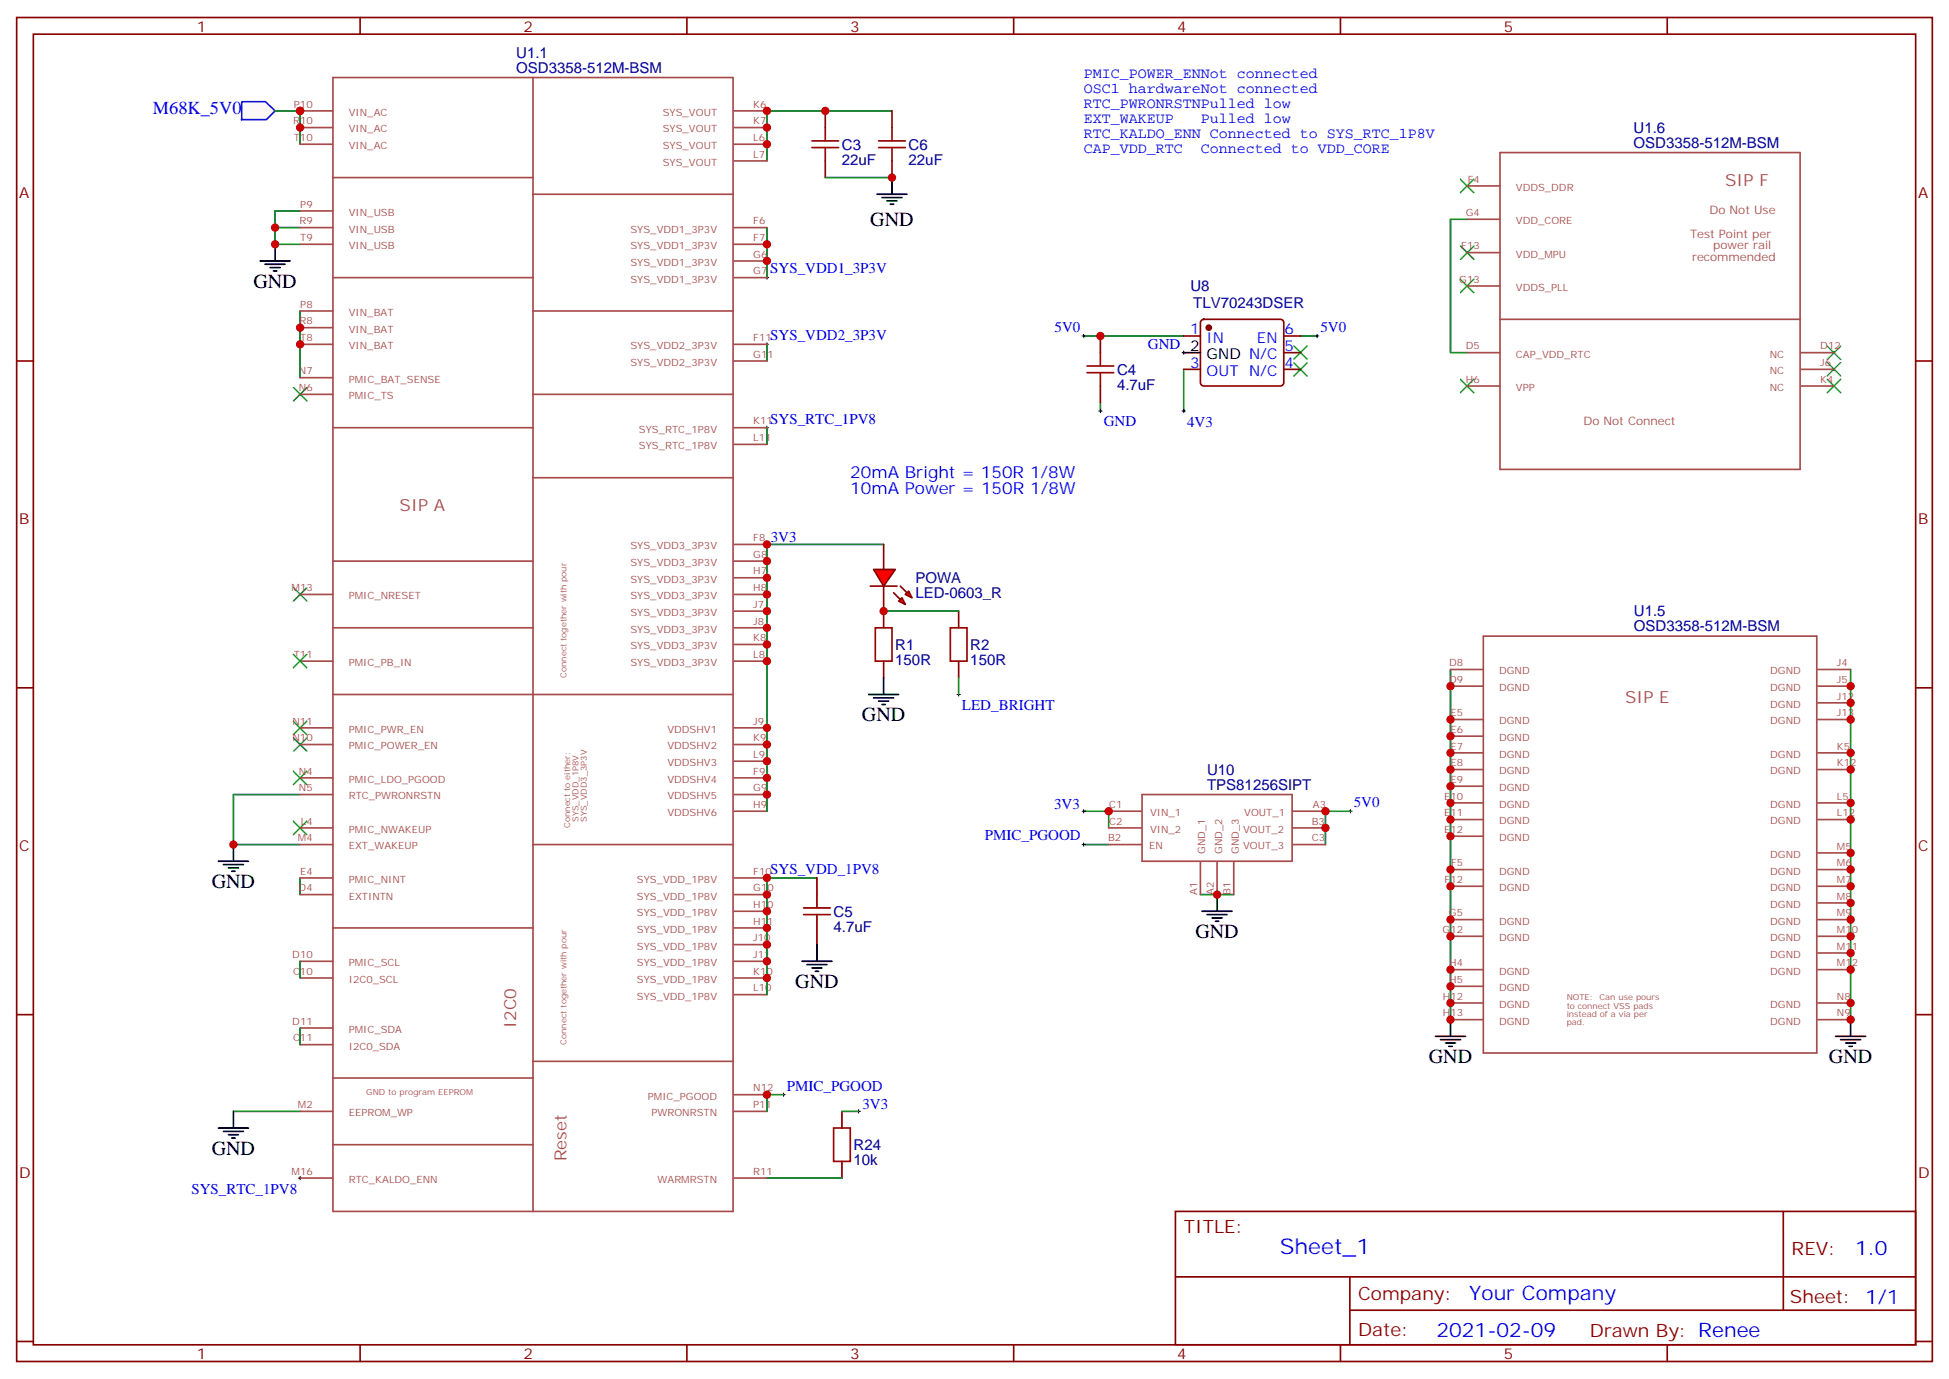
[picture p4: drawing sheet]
<svg xmlns="http://www.w3.org/2000/svg" width="412mm" height="292mm" viewBox="0 0 412 292" stroke-linecap="round" stroke-linejoin="round" font-family="sans-serif">
<g fill="none" stroke="#870000" stroke-width=".35">
<path d="M3.5 3.7h405.4v284.3h-405.4zM7.1 7.2h398.2v277.3h-398.2zM76.2 3.7v3.5M145.3 3.7v3.5M214.5 3.7v3.5M283.6 3.7v3.5M352.8 3.7v3.5M3.5 76.4h3.6M405.3 76.4h3.6M3.5 145.5h3.6M405.3 145.5h3.6M3.5 214.7h3.6"/>
<path d="M405.3 214.7h3.6M248.7 256.3h156.6v28.2h-156.6zM377.3 256.3v20.9M248.7 270.1h156.5M285.6 277.2h119.6M285.6 270.1v14.2M3.5 283.8h3.6M76.2 284.5v3.5M145.3 284.5v3.5M214.5 284.5v3.5M283.6 284.5v3.5M352.8 284.5v3.5"/>
<path d="M405.3 283.8h3.6"/>
</g>
<path d="M58.2 48.2h5.3M63.5 44.6h-5.3v7.1h5.3M310.4 46.4h-3.5v28.2h3.5M306.9 141.6v74.1M391.6 141.6v74.1" fill="none" stroke="#008700" stroke-width=".35"/>
<g fill="none" stroke="#3c3" stroke-width=".35">
<path d="M309 37.9l2.9 2.8M311.9 37.9l-2.9 2.8M309 59.1l2.9 2.8M309 52l2.9 2.9M311.9 59.1l-2.9 2.8M311.9 52l-2.9 2.9M386.6 76.7l2.9 2.9M386.6 73.2l2.9 2.8M389.5 76.7l-2.9 2.9M389.5 73.2l-2.9 2.8M309 80.3l2.9 2.8M311.9 80.3l-2.9 2.8"/>
<path d="M386.6 80.3l2.9 2.8M389.5 80.3l-2.9 2.8M62.1 156.1l2.8 2.8M62.1 152.6l2.8 2.8M64.9 156.1l-2.8 2.8M64.9 152.6l-2.8 2.8M62.1 173.7l2.8 2.9M62.1 163.2l2.8 2.8M64.9 173.7l-2.8 2.9M64.9 163.2l-2.8 2.8"/>
</g>
<g fill="none" stroke="#a64a4a" stroke-width=".35">
<path d="M310.4 39.3h7M317.4 32.3h63.5v67h-63.5zM310.4 46.4h7M310.4 53.4h7M310.4 74.6h7M310.4 60.5h7M317.4 67.6h63.5M381.1 74.6h7M381.1 78.1h7M310.4 81.7h7M381.1 81.7h7M313.9 134.6h70.5v88.2h-70.5z"/>
<path d="M306.9 141.6h7M306.9 145.2h7M306.9 152.2h7M306.9 155.8h7M306.9 159.3h7M384.6 141.6h7M384.6 145.2h7M384.6 152.2h7M384.6 159.3h7M384.6 148.7h7M306.9 162.8h7M306.9 166.3h7"/>
<path d="M306.9 169.9h7M306.9 173.4h7M306.9 176.9h7M384.6 162.8h7M384.6 169.9h7M384.6 173.4h7M306.9 184h7M306.9 187.5h7M306.9 194.6h7M306.9 198.1h7M384.6 184h7M384.6 187.5h7"/>
<path d="M384.6 194.6h7M384.6 198.1h7M384.6 180.4h7M384.6 191h7M306.9 205.1h7M306.9 208.7h7M306.9 212.2h7M306.9 215.7h7M384.6 205.1h7M384.6 212.2h7M384.6 215.7h7M384.6 201.6h7"/>
</g>
<path d="M303.7 219.3h6.4M304.8 220h4.2M306.9 215.7v3.6M388.4 219.3h6.4M389.5 220h4.2M391.6 215.7v3.6M305.9 220.7h2.1M306.6 221.4h.7M390.5 220.7h2.1M391.2 221.4h.7" fill="none" stroke="#000" stroke-width=".35"/>
<path d="M165.5 231.6h.7M165.8 231.2v.8M181.3 235.1h.7M181.7 234.8v.7" fill="none" stroke="#000" stroke-width=".21"/>
<path d="M51.2 21.5h5l2 2-1.8 1.8h-5.3z" fill="#fff7f7" stroke="#420aff" stroke-width=".35"/>
<g fill="none" stroke="#008700" stroke-width=".35">
<path d="M58.2 23.5h5.3v7M188.7 23.5h-26.4v10.5M162.3 48.2v10.5M63.5 65.8v14.1M162.3 72.8v3.6M229.3 71.1h21.2M250.5 78.1v8.9M275.2 71.1h3.5M162.3 90.5v3.5M232.8 85.2v1.8M187 115.2h-24.7v56.4M63.5 168.1h-14.1v10.6h14.1"/>
<path d="M229.3 171.6h5.3v3.6M229.3 178.7h5.3M285.8 171.6h-5.3v7.1M63.5 185.7v3.6M172.9 185.7h-10.6v24.7M254 189.3h7.1M63.5 203.4v3.5M63.5 217.5v3.5M49.4 235.1h14.1M162.3 249.2h15.9"/>
</g>
<g fill="none" stroke="#000" stroke-width=".21">
<path d="M161.9 58.7h.7M162.3 58.4v.7M161.9 72.8h.7M162.3 72.5v.7M229 71.1h.7M229.3 70.7v.7M250.1 74.6h.7M250.5 74.3v.7M278.3 71.1h.7M278.7 70.7v.7M161.9 90.5h.7M162.3 90.1v.7"/>
<path d="M232.5 87h.7M232.8 86.6v.7M250.1 87h.7M250.5 86.6v.7M161.9 115.2h.7M162.3 114.8v.7M229 171.6h.7M229 178.7h.7M229.3 171.3v.7M229.3 178.3v.7M285.4 171.6h.7M285.8 171.3v.7"/>
<path d="M161.9 185.7h.7M162.3 185.4v.7M63.1 249.2h.8M63.5 248.9v.7"/>
</g>
<g fill="none" stroke="#000" stroke-width=".35">
<path d="M188.7 37.6v3.5M55 55.2h6.4M56.1 55.9h4.2M57.1 56.6h2.2M57.9 57.3h.7M58.2 51.7v3.5M185.6 41.1h6.3M186.6 41.8h4.3M187.7 42.5h2.1M188.4 43.2h.7M250.5 74.6h3.5M49.4 178.7v3.5"/>
<path d="M46.2 182.2h6.4M47.3 182.9h4.2M48.3 183.6h2.1M49 184.3h.7M254.4 192.8h6.3M255.4 193.5h4.2M256.5 194.2h2.1M257.2 194.9h.7M257.5 189.3v3.5M46.2 238.7h6.4M47.3 239.4h4.2M49.4 235.1v3.6"/>
<path d="M48.3 240.1h2.1M49 240.8h.7"/>
</g>
<path d="M171.8 31.2h5.6M171.8 29.8h5.6M174.6 27v2.8M174.6 31.2v2.8M230 77.4h5.7M230 78.8h5.7M232.8 74.6v2.8M232.8 78.8v2.9M176.4 238.7h3.5v7h-3.5z" fill="none" stroke="#a10000" stroke-width=".35"/>
<path d="M174.6 23.5v3.5M174.6 34v3.6M232.8 71.1v3.5M250.5 71.1h3.5M250.5 78.1h3.5M254.2 67.8l.5-.2h16.2a.71 .71 0 0 1 .7 .7v12.7a.76 .76 0 0 1-.7 .7h-16.2a.76 .76 0 0 1-.7-.7v-12.7zM271.6 71.1h3.6M271.6 78.1h3.6M271.6 74.6h3.6M232.8 81.7v3.5M178.2 235.1v3.6M178.2 245.7v3.5" fill="none" stroke="#870000" stroke-width=".35"/>
<path d="M273.8 73.2l2.8 2.8M273.8 76.7l2.8 2.9M276.6 73.2l-2.8 2.8M276.6 76.7l-2.8 2.9M62.1 82l2.8 2.8M64.9 82l-2.8 2.8M62.1 124.4l2.8 2.8M62.1 138.5l2.8 2.8M64.9 124.4l-2.8 2.8M64.9 138.5l-2.8 2.8" fill="none" stroke="#3c3" stroke-width=".35"/>
<g fill="none" stroke="#a64a4a" stroke-width=".35">
<path d="M70.4 16.4h84.7v239.9h-84.7zM112.8 16.4v239.9M63.5 23.5h6.9M63.5 27h6.9M63.5 30.5h6.9M70.4 37.6h42.4M155.3 23.5h7M155.3 27h7M155.3 30.5h7M155.3 34h7M63.5 44.6h6.9M63.5 48.2h6.9"/>
<path d="M63.5 51.7h6.9M70.4 58.7h42.4M112.8 41.1h42.3M155.3 48.2h7M155.3 51.7h7M155.3 55.2h7M155.3 58.7h7M63.5 79.9h6.9M63.5 65.8h6.9M63.5 69.3h6.9M63.5 72.8h6.9M112.8 65.8h42.3"/>
<path d="M155.3 72.8h7M155.3 76.4h7M63.5 83.4h6.9M70.4 90.5h42.4M112.8 83.4h42.3M155.3 90.5h7M155.3 94h7M70.4 118.7h42.4M112.8 101.1h42.3M155.3 115.2h7M155.3 118.7h7M63.5 139.9h6.9"/>
<path d="M63.5 125.8h6.9M70.4 132.8h42.4M155.3 139.9h7M155.3 122.2h7M155.3 125.8h7M155.3 129.3h7M155.3 132.8h7M155.3 136.3h7M63.5 154h6.9M63.5 157.5h6.9M70.4 146.9h84.7M155.3 154h7"/>
<path d="M155.3 157.5h7M63.5 164.6h6.9M63.5 175.2h6.9M63.5 178.7h6.9M63.5 168.1h6.9M112.8 178.7h42.3M155.3 164.6h7M155.3 168.1h7M155.3 161h7M155.3 171.6h7M234.6 175.2h6.9M234.6 178.7h6.9"/>
<path d="M234.6 171.6h6.9M241.7 168.1h31.7v14.1h-31.7zM273.5 175.2h7M273.5 178.7h7M273.5 171.6h7M63.5 185.7h6.9M63.5 189.3h6.9M70.4 196.3h42.4M155.3 185.7h7M155.3 189.3h7M155.3 192.8h7M155.3 196.3h7"/>
<path d="M155.3 199.8h7M254 182.3v7M257.5 182.3v7M261.1 182.3v7M63.5 206.9h6.9M63.5 203.4h6.9M63.5 217.5h6.9M155.3 206.9h7M155.3 203.4h7M155.3 210.4h7M63.5 221h6.9M63.5 235.1h6.9"/>
<path d="M70.4 228.1h42.4M112.8 224.5h42.3M155.3 231.6h7M155.3 235.1h7M63.5 249.2h6.9M70.4 242.2h42.4M155.3 249.2h7"/>
</g>
<circle cx="255.8" cy="69.3" r=".53" fill="#870000" stroke="#870000" stroke-width=".35"/>
<g fill="#f00" stroke="#870000" stroke-width=".35">
<path d="M184.9 120.5h4.5l-2.4 3.5z"/>
<path d="M184.1 124h5.7z"/>
</g>
<g fill="#870000" stroke="#870000" stroke-width=".35">
<path d="M190.5 124l1.4 1.4z"/>
<path d="M189.1 125.4l1.4 1.4z"/>
</g>
<g fill="#f00" stroke="#870000" stroke-width=".35">
<path d="M191.6 125.8l.7-.7 .7 1.4z"/>
<path d="M190.1 127.2l.8-.7 .7 1.4z"/>
</g>
<path d="M188.7 23.5v3.5M188.7 34v3.6M187 115.2v5.3M187 124v8.8M187 139.9v3.5M202.8 129.3v3.5M202.8 139.9v3.5M172.9 185.7v3.6M172.9 196.3v3.5" fill="none" stroke="#870000" stroke-width=".35"/>
<path d="M185.9 31.2h5.7M185.9 29.8h5.7M188.7 27v2.8M188.7 31.2v2.8M185.2 132.8h3.5v7.1h-3.5zM201.1 132.8h3.5v7.1h-3.5zM170 192.1h5.7M170 193.5h5.7M172.9 189.3v2.8M172.9 193.5v2.8" fill="none" stroke="#a10000" stroke-width=".35"/>
<path d="M183.8 146.9h6.3M184.9 147.6h4.2M185.9 148.3h2.1M186.6 149h.7M187 143.4v3.5M172.9 199.8v3.6M169.7 203.4h6.3M170.7 204.1h4.3M171.8 204.8h2.1M172.5 205.5h.7" fill="none" stroke="#000" stroke-width=".35"/>
<path d="M174.6 37.6h14.1M187 129.3h15.8M202.8 143.4v3.5M165.8 231.6h-3.5v3.5M178.2 235.1h3.5" fill="none" stroke="#008700" stroke-width=".35"/>
<path d="M202.5 146.9h.7M202.8 146.6v.7" fill="none" stroke="#000" stroke-width=".21"/>
<g fill="#c00">
<circle cx="391.6" cy="215.7" r=".88"/>
<circle cx="391.6" cy="145.2" r=".88"/>
<circle cx="391.6" cy="148.7" r=".88"/>
<circle cx="391.6" cy="152.2" r=".88"/>
<circle cx="391.6" cy="159.3" r=".88"/>
<circle cx="391.6" cy="162.8" r=".88"/>
<circle cx="391.6" cy="169.9" r=".88"/>
<circle cx="391.6" cy="173.4" r=".88"/>
<circle cx="391.6" cy="180.4" r=".88"/>
<circle cx="391.6" cy="184" r=".88"/>
<circle cx="391.6" cy="187.5" r=".88"/>
<circle cx="391.6" cy="191" r=".88"/>
<circle cx="391.6" cy="194.6" r=".88"/>
<circle cx="391.6" cy="198.1" r=".88"/>
<circle cx="391.6" cy="201.6" r=".88"/>
<circle cx="391.6" cy="205.1" r=".88"/>
<circle cx="391.6" cy="212.2" r=".88"/>
<circle cx="306.9" cy="212.2" r=".88"/>
<circle cx="306.9" cy="208.7" r=".88"/>
<circle cx="306.9" cy="205.1" r=".88"/>
<circle cx="306.9" cy="198.1" r=".88"/>
<circle cx="306.9" cy="194.6" r=".88"/>
<circle cx="306.9" cy="187.5" r=".88"/>
<circle cx="306.9" cy="184" r=".88"/>
<circle cx="306.9" cy="176.9" r=".88"/>
<circle cx="306.9" cy="173.4" r=".88"/>
<circle cx="306.9" cy="169.9" r=".88"/>
<circle cx="306.9" cy="166.3" r=".88"/>
<circle cx="306.9" cy="162.8" r=".88"/>
<circle cx="306.9" cy="159.3" r=".88"/>
<circle cx="306.9" cy="155.8" r=".88"/>
<circle cx="306.9" cy="152.2" r=".88"/>
<circle cx="306.9" cy="145.2" r=".88"/>
<circle cx="306.9" cy="215.7" r=".88"/>
<circle cx="58.2" cy="48.2" r=".88"/>
<circle cx="58.2" cy="51.7" r=".88"/>
<circle cx="63.5" cy="23.5" r=".88"/>
<circle cx="49.4" cy="178.7" r=".88"/>
<circle cx="162.3" cy="23.5" r=".88"/>
<circle cx="63.5" cy="72.8" r=".88"/>
<circle cx="63.5" cy="69.3" r=".88"/>
<circle cx="162.3" cy="27" r=".88"/>
<circle cx="162.3" cy="30.5" r=".88"/>
<circle cx="63.5" cy="27" r=".88"/>
<circle cx="162.3" cy="55.2" r=".88"/>
<circle cx="162.3" cy="51.7" r=".88"/>
<circle cx="162.3" cy="136.3" r=".88"/>
<circle cx="162.3" cy="132.8" r=".88"/>
<circle cx="162.3" cy="129.3" r=".88"/>
<circle cx="162.3" cy="125.8" r=".88"/>
<circle cx="162.3" cy="122.2" r=".88"/>
<circle cx="162.3" cy="118.7" r=".88"/>
<circle cx="234.6" cy="171.6" r=".88"/>
<circle cx="280.5" cy="171.6" r=".88"/>
<circle cx="280.5" cy="175.2" r=".88"/>
<circle cx="257.5" cy="189.3" r=".88"/>
<circle cx="232.8" cy="71.1" r=".88"/>
<circle cx="162.3" cy="189.3" r=".88"/>
<circle cx="162.3" cy="192.8" r=".88"/>
<circle cx="162.3" cy="196.3" r=".88"/>
<circle cx="162.3" cy="199.8" r=".88"/>
<circle cx="162.3" cy="203.4" r=".88"/>
<circle cx="162.3" cy="206.9" r=".88"/>
<circle cx="162.3" cy="168.1" r=".88"/>
<circle cx="162.3" cy="157.5" r=".88"/>
<circle cx="162.3" cy="161" r=".88"/>
<circle cx="162.3" cy="164.6" r=".88"/>
<circle cx="162.3" cy="154" r=".88"/>
<circle cx="162.3" cy="139.9" r=".88"/>
<circle cx="162.3" cy="115.2" r=".88"/>
<circle cx="162.3" cy="185.7" r=".88"/>
<circle cx="162.3" cy="231.6" r=".88"/>
<circle cx="188.7" cy="37.6" r=".88"/>
<circle cx="174.6" cy="23.5" r=".88"/>
<circle cx="187" cy="129.3" r=".88"/>
</g>
<text font-size="4.6" fill="#00f" x="270.8" y="265.3">Sheet_1</text>
<g font-size="4.2">
<text x="184.1" y="47.8">GND</text>
<text x="53.6" y="60.9">GND</text>
<text x="182.4" y="152.6">GND</text>
<text x="44.8" y="187.9">GND</text>
<text x="252.9" y="198.4">GND</text>
<text x="168.3" y="209">GND</text>
<text x="302.3" y="224.9">GND</text>
<text x="387" y="224.9">GND</text>
<text x="44.8" y="244.3">GND</text>
</g>
<g font-size="4.2" fill="#00f">
<text x="392.5" y="265.6">1.0</text>
<text x="310.9" y="275.1">Your Company</text>
<text x="304" y="282.9">2021-02-09</text>
</g>
<text font-size="3.9" fill="#00f" x="32.4" y="24.2">M68K_5V0</text>
<g font-size="3.9" fill="#800">
<text x="250.5" y="260.9">TITLE:</text>
<text x="379.1" y="265.6">REV:</text>
<text x="287.4" y="275.1">Company:</text>
<text x="378.7" y="275.7">Sheet: 1/1</text>
<text x="287.4" y="282.8">Date:</text>
<text x="336.4" y="282.8">Drawn By: Renee</text>
</g>
<g font-size="3.5" fill="#a54b4b">
<text x="365" y="39.3">SIP F</text>
<text x="84.6" y="108.1">SIP A</text>
<text x="343.8" y="148.7">SIP E</text>
<text x="109.3" y="217.5" transform="rotate(-90 109.3 217.5)">I2C0</text>
<text x="119.8" y="245.7" transform="rotate(-90 119.8 245.7)">Reset</text>
</g>
<g font-size="3.5" fill="#00f">
<text x="179.9" y="101.1">20mA Bright = 150R 1/8W</text>
<text x="179.9" y="104.6">10mA Power = 150R 1/8W</text>
</g>
<g font-size="3.2" fill="#800">
<text x="41.6" y="6.7">1</text>
<text x="110.8" y="6.7">2</text>
<text x="179.9" y="6.7">3</text>
<text x="249.1" y="6.7">4</text>
<text x="318.2" y="6.7">5</text>
<text x="4.1" y="41.8">A</text>
<text x="405.9" y="41.8">A</text>
<text x="4.1" y="110.9">B</text>
<text x="405.9" y="110.9">B</text>
<text x="4.1" y="180.1">C</text>
<text x="405.9" y="180.1">C</text>
<text x="4.1" y="249.2">D</text>
<text x="405.9" y="249.2">D</text>
<text x="41.6" y="287.5">1</text>
<text x="110.8" y="287.5">2</text>
<text x="179.9" y="287.5">3</text>
<text x="249.1" y="287.5">4</text>
<text x="318.2" y="287.5">5</text>
</g>
<g font-size="3.2" fill="#000080">
<text x="109.2" y="15.3">OSD3358-512M-BSM</text>
<text x="109.2" y="12.2">U1.1</text>
<text x="345.7" y="28.1">U1.6</text>
<text x="178.2" y="34.9">22uF</text>
<text x="178.2" y="31.6">C3</text>
<text x="192.3" y="34.9">22uF</text>
<text x="192.3" y="31.6">C6</text>
<text x="345.7" y="31.2">OSD3358-512M-BSM</text>
<text x="251.9" y="61.6">U8</text>
<text x="252.5" y="65.2">TLV70243DSER</text>
<text x="236.4" y="82.5">4.7uF</text>
<text x="236.4" y="79.3">C4</text>
<text x="193.7" y="123.4">POWA</text>
<text x="193.7" y="126.6">LED-0603_R</text>
<text x="345.7" y="130.4">U1.5</text>
<text x="189.4" y="137.5">R1</text>
<text x="205.3" y="137.5">R2</text>
<text x="345.7" y="133.5">OSD3358-512M-BSM</text>
<text x="189.4" y="140.7">150R</text>
<text x="205.3" y="140.7">150R</text>
<text x="255.4" y="167">TPS81256SIPT</text>
<text x="255.4" y="163.9">U10</text>
<text x="176.4" y="197.1">4.7uF</text>
<text x="176.4" y="193.9">C5</text>
<text x="180.6" y="243.3">R24</text>
<text x="180.6" y="246.5">10k</text>
</g>
<g font-size="3.2" fill="#00f">
<text x="229.3" y="16.4">PMIC_POWER_ENNot connected</text>
<text x="229.3" y="19.6">OSC1 hardwareNot connected</text>
<text x="229.3" y="22.8">RTC_PWRONRSTNPulled low</text>
<text x="229.3" y="25.9">EXT_WAKEUP</text>
<text x="229.3" y="29.1">RTC_KALDO_ENN Connected to SYS_RTC_1P8V</text>
<text x="254.1" y="25.9">Pulled low</text>
<text x="229.3" y="32.3">CAP_VDD_RTC</text>
<text x="254.1" y="32.3">Connected to VDD_CORE</text>
<text x="163" y="57.9">SYS_VDD1_3P3V</text>
<text x="163" y="72">SYS_VDD2_3P3V</text>
<text x="223.1" y="70.2">5V0</text>
<text x="251.8" y="70.7">1</text>
<text x="271.8" y="70.7">6</text>
<text x="279.4" y="70.2">5V0</text>
<text x="242.9" y="73.7">GND 2</text>
<text x="251.8" y="77.8">3</text>
<text x="255.3" y="72.5">IN</text>
<text x="266" y="72.5">EN</text>
<text x="271.8" y="77.8">4</text>
<text x="271.8" y="74.3">5</text>
<text x="255.3" y="79.6">OUT N/C</text>
<text x="163" y="89.6">SYS_RTC_1PV8</text>
<text x="233.5" y="90.1">GND</text>
<text x="251.2" y="90.3">4V3</text>
<text x="163.1" y="114.7">3V3</text>
<text x="203.6" y="150.3">LED_BRIGHT</text>
<text x="223.1" y="171.1">3V3</text>
<text x="286.5" y="170.7">5V0</text>
<text x="208.4" y="177.8">PMIC_PGOOD</text>
<text x="163" y="184.9">SYS_VDD_1PV8</text>
<text x="166.5" y="230.7">PMIC_PGOOD</text>
<text x="182.5" y="234.6">3V3</text>
<text x="40.5" y="252.6">SYS_RTC_1PV8</text>
</g>
<text font-size="3.2" x="255.3" y="76">GND N/C</text>
<g font-size="2.5" fill="#a54b4b">
<text x="361.7" y="45.3">Do Not Use</text>
<text x="357.6" y="50.3">Test Point per</text>
<text x="362.5" y="52.7">power rail</text>
<text x="358" y="55.2">recommended</text>
<text x="335" y="90">Do Not Connect</text>
</g>
<g font-size="2.1" fill="#a54b4b">
<text x="62.2" y="22.8">P10</text>
<text x="159.4" y="22.8">K6</text>
<text x="62" y="26.3">R10</text>
<text x="62.2" y="29.8">T10</text>
<text x="73.8" y="24.5">VIN_AC</text>
<text x="73.8" y="28">VIN_AC</text>
<text x="140.3" y="24.5">SYS_VOUT</text>
<text x="140.3" y="28">SYS_VOUT</text>
<text x="159.4" y="26.3">K7</text>
<text x="159.4" y="29.8">L6</text>
<text x="73.8" y="31.6">VIN_AC</text>
<text x="140.3" y="31.6">SYS_VOUT</text>
<text x="140.3" y="35.1">SYS_VOUT</text>
<text x="159.4" y="33.3">L7</text>
<text x="310.6" y="38.6">F4</text>
<text x="320.7" y="40.4">VDDS_DDR</text>
<text x="63.4" y="47.5">R9</text>
<text x="63.5" y="43.9">P9</text>
<text x="73.8" y="45.7">VIN_USB</text>
<text x="159.4" y="47.5">F6</text>
<text x="310.1" y="45.7">G4</text>
<text x="320.7" y="47.4">VDD_CORE</text>
<text x="63.5" y="51">T9</text>
<text x="73.8" y="49.2">VIN_USB</text>
<text x="73.8" y="52.7">VIN_USB</text>
<text x="133.4" y="49.2">SYS_VDD1_3P3V</text>
<text x="133.4" y="52.7">SYS_VDD1_3P3V</text>
<text x="159.4" y="51">F7</text>
<text x="309.2" y="52.8">F13</text>
<text x="133.4" y="56.3">SYS_VDD1_3P3V</text>
<text x="133.4" y="59.8">SYS_VDD1_3P3V</text>
<text x="159.4" y="54.5">G6</text>
<text x="159.4" y="58">G7</text>
<text x="308.8" y="59.8">G13</text>
<text x="320.7" y="54.5">VDD_MPU</text>
<text x="63.5" y="65.1">P8</text>
<text x="320.7" y="61.5">VDDS_PLL</text>
<text x="63.4" y="68.6">R8</text>
<text x="73.8" y="66.8">VIN_BAT</text>
<text x="73.8" y="70.4">VIN_BAT</text>
<text x="63.5" y="72.2">T8</text>
<text x="73.8" y="73.9">VIN_BAT</text>
<text x="133.4" y="73.9">SYS_VDD2_3P3V</text>
<text x="133.4" y="77.4">SYS_VDD2_3P3V</text>
<text x="159.4" y="72.2">F11</text>
<text x="159.4" y="75.7">G11</text>
<text x="310.1" y="73.9">D5</text>
<text x="320.7" y="75.7">CAP_VDD_RTC</text>
<text x="374.5" y="75.7">NC</text>
<text x="385.2" y="73.9">D12</text>
<text x="385.2" y="77.4">J6</text>
<text x="63.2" y="82.7">N6</text>
<text x="63.2" y="79.2">N7</text>
<text x="73.8" y="80.9">PMIC_BAT_SENSE</text>
<text x="310.2" y="81">H6</text>
<text x="320.7" y="82.7">VPP</text>
<text x="374.5" y="79.2">NC</text>
<text x="374.5" y="82.7">NC</text>
<text x="385.2" y="81">K4</text>
<text x="73.8" y="84.5">PMIC_TS</text>
<text x="159.4" y="89.8">K11</text>
<text x="135.2" y="91.5">SYS_RTC_1P8V</text>
<text x="135.2" y="95.1">SYS_RTC_1P8V</text>
<text x="159.4" y="93.3">L11</text>
<text x="133.4" y="116.2">SYS_VDD3_3P3V</text>
<text x="133.4" y="119.8">SYS_VDD3_3P3V</text>
<text x="159.4" y="114.5">F8</text>
<text x="159.4" y="118">G8</text>
<text x="61.7" y="125.1">M13</text>
<text x="133.4" y="123.3">SYS_VDD3_3P3V</text>
<text x="159.4" y="121.5">H7</text>
<text x="159.4" y="125.1">H8</text>
<text x="73.8" y="126.8">PMIC_NRESET</text>
<text x="133.4" y="126.8">SYS_VDD3_3P3V</text>
<text x="133.4" y="130.3">SYS_VDD3_3P3V</text>
<text x="159.4" y="128.6">J7</text>
<text x="133.4" y="133.9">SYS_VDD3_3P3V</text>
<text x="133.4" y="137.4">SYS_VDD3_3P3V</text>
<text x="159.4" y="132.1">J8</text>
<text x="159.4" y="135.7">K8</text>
<text x="62.2" y="139.2">T11</text>
<text x="73.8" y="140.9">PMIC_PB_IN</text>
<text x="133.4" y="140.9">SYS_VDD3_3P3V</text>
<text x="159.4" y="139.2">L8</text>
<text x="306.6" y="140.9">D8</text>
<text x="317.2" y="142.7">DGND</text>
<text x="374.6" y="142.7">DGND</text>
<text x="388.7" y="140.9">J4</text>
<text x="306.6" y="144.5">D9</text>
<text x="317.2" y="146.2">DGND</text>
<text x="374.6" y="146.2">DGND</text>
<text x="374.6" y="149.7">DGND</text>
<text x="388.7" y="144.5">J5</text>
<text x="388.7" y="148">J12</text>
<text x="61.9" y="153.3">N11</text>
<text x="73.8" y="155">PMIC_PWR_EN</text>
<text x="141.2" y="155">VDDSHV1</text>
<text x="159.4" y="153.3">J9</text>
<text x="306.9" y="151.5">E5</text>
<text x="306.9" y="155.1">E6</text>
<text x="317.2" y="153.3">DGND</text>
<text x="374.6" y="153.3">DGND</text>
<text x="388.7" y="151.5">J13</text>
<text x="61.9" y="156.8">N10</text>
<text x="73.8" y="158.6">PMIC_POWER_EN</text>
<text x="141.2" y="158.6">VDDSHV2</text>
<text x="159.4" y="156.8">K9</text>
<text x="159.4" y="160.3">L9</text>
<text x="306.9" y="158.6">E7</text>
<text x="317.2" y="156.8">DGND</text>
<text x="317.2" y="160.3">DGND</text>
<text x="374.6" y="160.3">DGND</text>
<text x="388.7" y="158.6">K5</text>
<text x="63.2" y="163.9">N4</text>
<text x="63.2" y="167.4">N5</text>
<text x="73.8" y="165.6">PMIC_LDO_PGOOD</text>
<text x="141.2" y="162.1">VDDSHV3</text>
<text x="141.2" y="165.6">VDDSHV4</text>
<text x="159.4" y="167.4">G9</text>
<text x="159.4" y="163.9">F9</text>
<text x="306.9" y="162.1">E8</text>
<text x="306.9" y="165.6">E9</text>
<text x="317.2" y="163.8">DGND</text>
<text x="317.2" y="167.4">DGND</text>
<text x="374.6" y="163.8">DGND</text>
<text x="388.7" y="162.1">K12</text>
<text x="73.8" y="169.1">RTC_PWRONRSTN</text>
<text x="141.2" y="169.1">VDDSHV5</text>
<text x="141.2" y="172.7">VDDSHV6</text>
<text x="159.4" y="170.9">H9</text>
<text x="234.7" y="170.9">C1</text>
<text x="243.4" y="172.7">VIN_1</text>
<text x="263.3" y="172.7">VOUT_1</text>
<text x="277.8" y="170.9">A3</text>
<text x="305.6" y="169.2">E10</text>
<text x="305.6" y="172.7">E11</text>
<text x="317.2" y="170.9">DGND</text>
<text x="374.6" y="170.9">DGND</text>
<text x="388.7" y="169.2">L5</text>
<text x="388.7" y="172.7">L12</text>
<text x="63" y="178">M4</text>
<text x="63.6" y="174.5">L4</text>
<text x="73.8" y="176.2">PMIC_NWAKEUP</text>
<text x="73.8" y="179.7">EXT_WAKEUP</text>
<text x="234.5" y="178">B2</text>
<text x="234.7" y="174.5">C2</text>
<text x="243.1" y="179.7">EN</text>
<text x="243.4" y="176.2">VIN_2</text>
<text x="263" y="176.2">VOUT_2</text>
<text x="263" y="179.7">VOUT_3</text>
<text x="277.6" y="174.5">B3</text>
<text x="277.6" y="178">C3</text>
<text x="305.6" y="176.2">E12</text>
<text x="317.2" y="174.4">DGND</text>
<text x="317.2" y="178">DGND</text>
<text x="374.6" y="174.4">DGND</text>
<text x="388.7" y="179.8">M5</text>
<text x="63.5" y="185">E4</text>
<text x="159.4" y="185">F10</text>
<text x="255" y="180.7" transform="rotate(-90 255 180.7)">GND_1</text>
<text x="258.6" y="180.7" transform="rotate(-90 258.6 180.7)">GND_2</text>
<text x="262.1" y="180.7" transform="rotate(-90 262.1 180.7)">GND_3</text>
<text x="307" y="183.3">F5</text>
<text x="317.2" y="185">DGND</text>
<text x="374.6" y="181.5">DGND</text>
<text x="374.6" y="185">DGND</text>
<text x="388.7" y="183.3">M6</text>
<text x="63.2" y="188.6">D4</text>
<text x="73.8" y="186.8">PMIC_NINT</text>
<text x="73.8" y="190.3">EXTINTN</text>
<text x="134.8" y="186.8">SYS_VDD_1P8V</text>
<text x="134.8" y="190.3">SYS_VDD_1P8V</text>
<text x="159.4" y="188.6">G10</text>
<text x="253.3" y="189.4" transform="rotate(-90 253.3 189.4)">A1</text>
<text x="256.8" y="189.4" transform="rotate(-90 256.8 189.4)">A2</text>
<text x="260.4" y="189.4" transform="rotate(-90 260.4 189.4)">B1</text>
<text x="305.7" y="186.8">F12</text>
<text x="317.2" y="188.5">DGND</text>
<text x="374.6" y="188.5">DGND</text>
<text x="388.7" y="186.8">M7</text>
<text x="388.7" y="190.3">M8</text>
<text x="134.8" y="193.8">SYS_VDD_1P8V</text>
<text x="134.8" y="197.4">SYS_VDD_1P8V</text>
<text x="159.4" y="192.1">H10</text>
<text x="159.4" y="195.6">H11</text>
<text x="305.3" y="197.4">G12</text>
<text x="306.6" y="193.9">G5</text>
<text x="317.2" y="195.6">DGND</text>
<text x="374.6" y="192.1">DGND</text>
<text x="374.6" y="195.6">DGND</text>
<text x="388.7" y="193.9">M9</text>
<text x="388.7" y="197.4">M10</text>
<text x="61.8" y="202.7">D10</text>
<text x="134.8" y="200.9">SYS_VDD_1P8V</text>
<text x="159.4" y="199.2">J10</text>
<text x="159.4" y="202.7">J11</text>
<text x="317.2" y="199.1">DGND</text>
<text x="374.6" y="199.1">DGND</text>
<text x="374.6" y="202.7">DGND</text>
<text x="388.7" y="200.9">M11</text>
<text x="62" y="206.2">C10</text>
<text x="73.8" y="207.9">I2C0_SCL</text>
<text x="73.8" y="204.4">PMIC_SCL</text>
<text x="134.8" y="204.4">SYS_VDD_1P8V</text>
<text x="134.8" y="207.9">SYS_VDD_1P8V</text>
<text x="159.4" y="206.2">K10</text>
<text x="159.4" y="209.7">L10</text>
<text x="306.6" y="204.4">H4</text>
<text x="306.6" y="208">H5</text>
<text x="317.2" y="206.2">DGND</text>
<text x="317.2" y="209.7">DGND</text>
<text x="374.6" y="206.2">DGND</text>
<text x="388.7" y="204.4">M12</text>
<text x="134.8" y="211.5">SYS_VDD_1P8V</text>
<text x="305.3" y="211.5">H12</text>
<text x="305.3" y="215">H13</text>
<text x="317.2" y="213.2">DGND</text>
<text x="374.6" y="213.2">DGND</text>
<text x="388.7" y="211.5">N8</text>
<text x="388.7" y="215">N9</text>
<text x="61.8" y="216.8">D11</text>
<text x="62" y="220.3">C11</text>
<text x="73.8" y="218.5">PMIC_SDA</text>
<text x="317.2" y="216.8">DGND</text>
<text x="374.6" y="216.8">DGND</text>
<text x="73.8" y="222.1">I2C0_SDA</text>
<text x="137.1" y="232.6">PMIC_PGOOD</text>
<text x="159.4" y="230.9">N12</text>
<text x="63" y="234.4">M2</text>
<text x="73.8" y="236.2">EEPROM_WP</text>
<text x="137.9" y="236.2">PWRONRSTN</text>
<text x="159.4" y="234.4">P11</text>
<text x="61.7" y="248.5">M16</text>
<text x="73.8" y="250.3">RTC_KALDO_ENN</text>
<text x="139.2" y="250.3">WARMRSTN</text>
<text x="159.4" y="248.5">R11</text>
</g>
<g font-size="1.8" fill="#a54b4b">
<text x="119.8" y="143.4" transform="rotate(-90 119.8 143.4)">Connect together with pour</text>
<text x="122.4" y="173.9" transform="rotate(-90 122.4 173.9)">SYS_VDD_1P8V</text>
<text x="124.2" y="173.9" transform="rotate(-90 124.2 173.9)">SYS_VDD3_3P3V</text>
<text x="120.6" y="175.2" transform="rotate(-90 120.6 175.2)">Connect to either:</text>
<text x="331.5" y="211.7">NOTE:</text>
<text x="331.5" y="213.4">to connect VSS pads</text>
<text x="331.5" y="215.2">instead of a via per</text>
<text x="338.4" y="211.7">Can use pours</text>
<text x="119.8" y="221" transform="rotate(-90 119.8 221)">Connect together with pour</text>
<text x="331.5" y="216.9">pad.</text>
<text x="77.5" y="231.6">GND to program EEPROM</text>
</g>
</svg>
